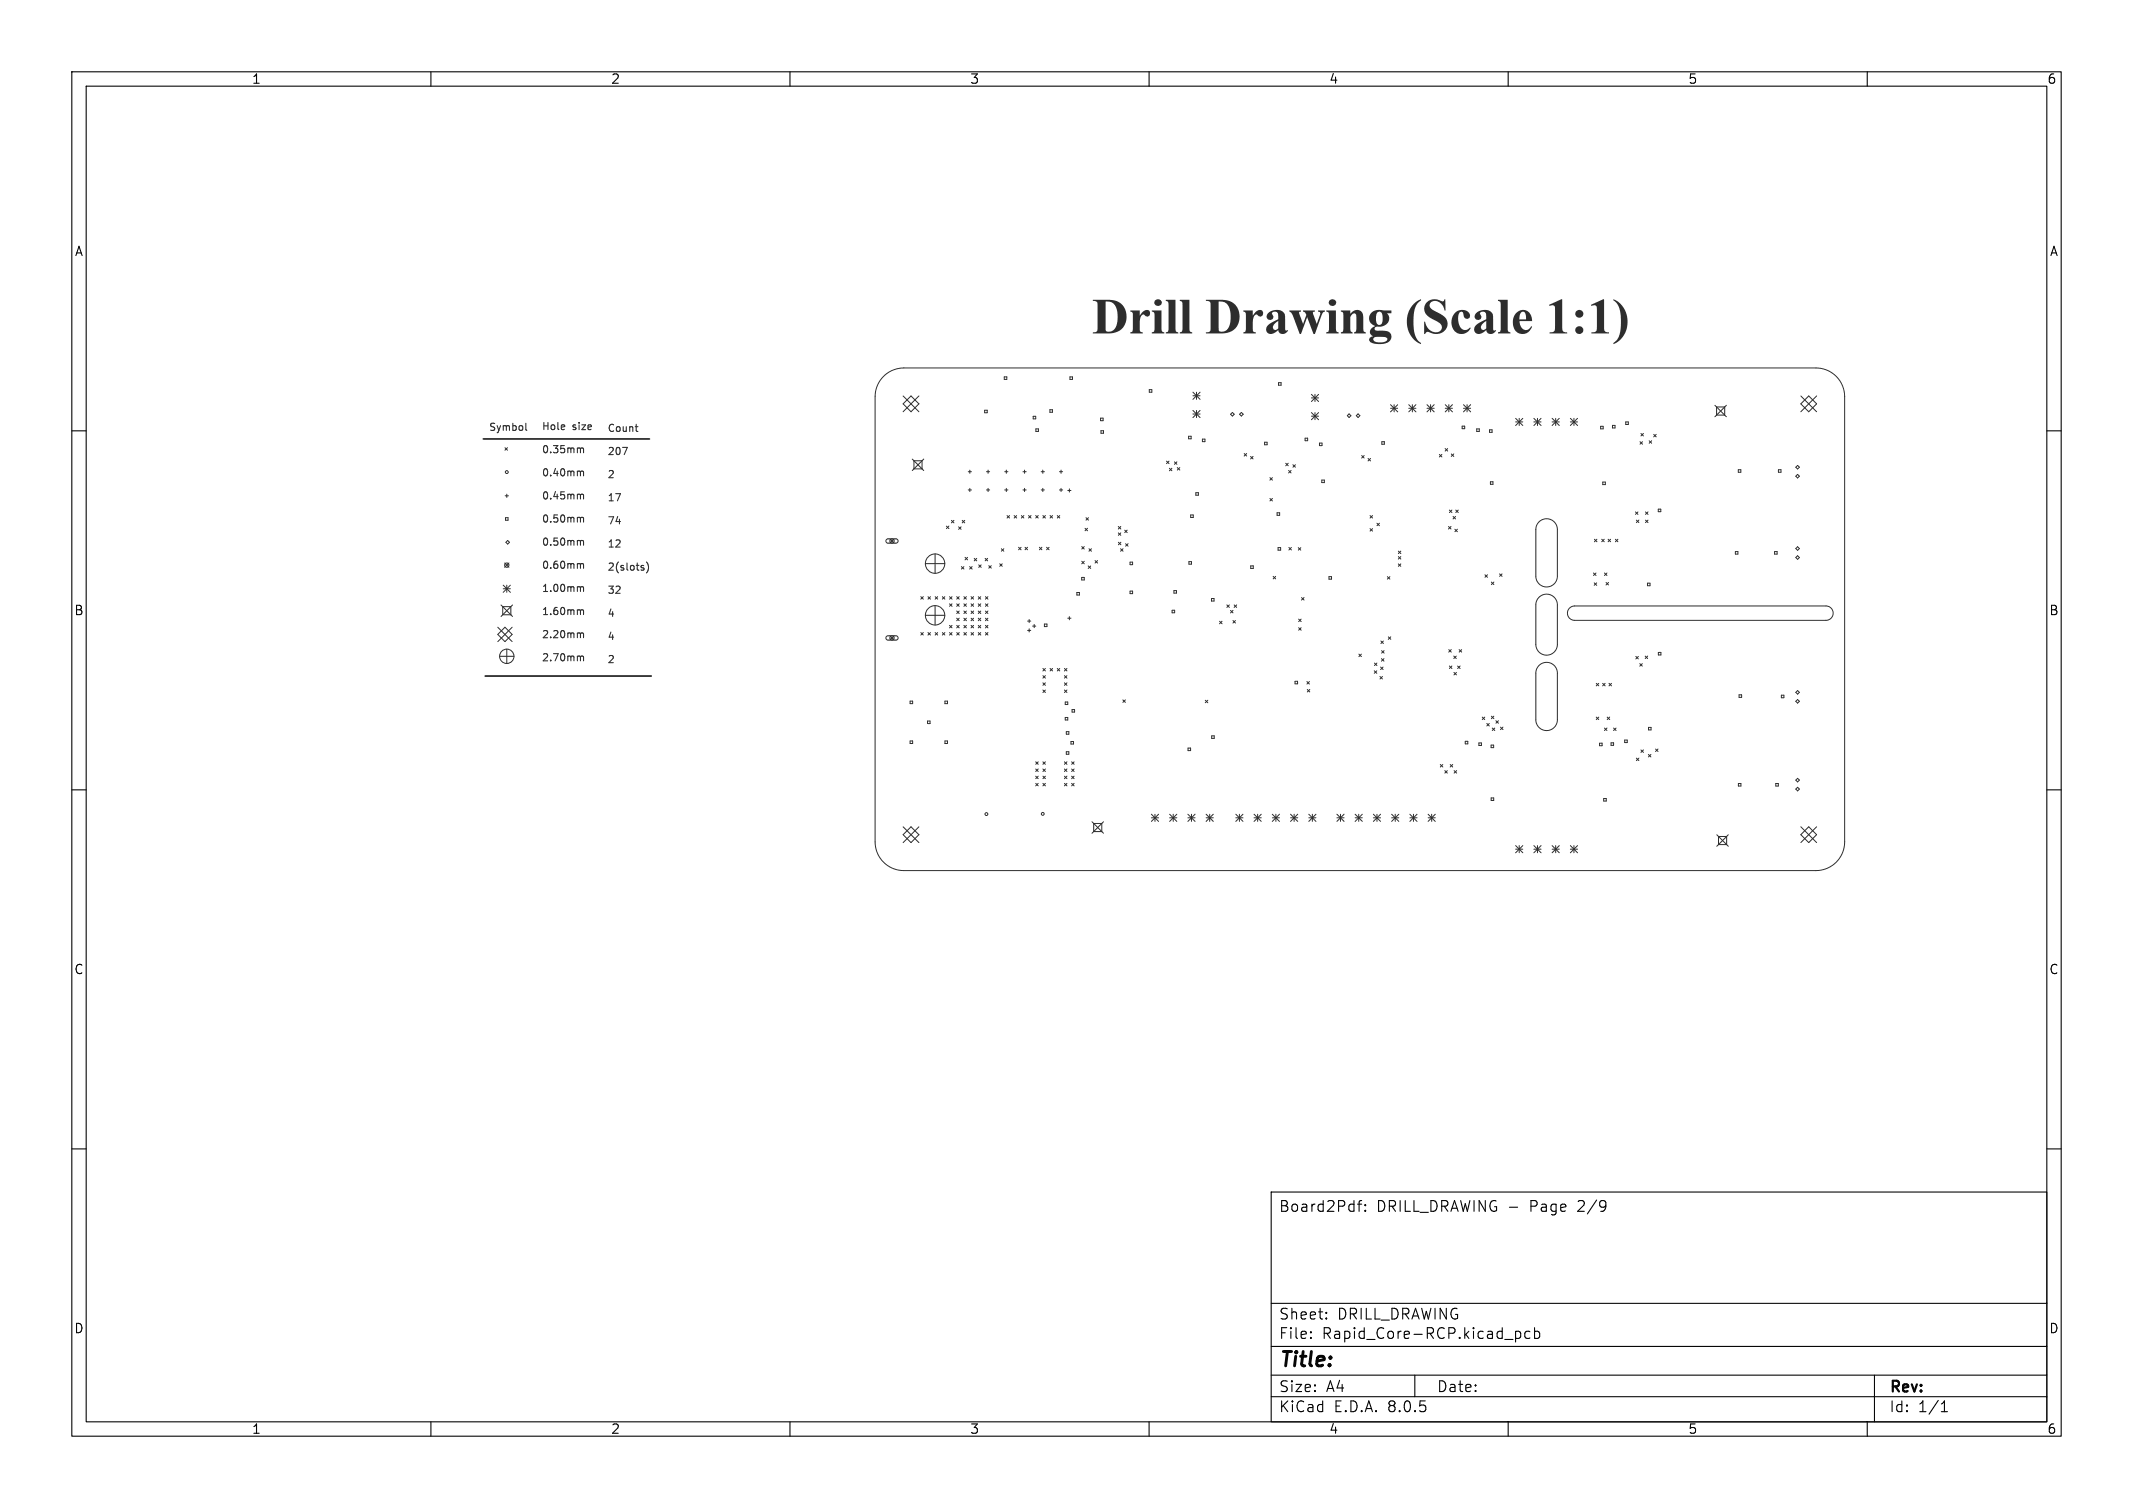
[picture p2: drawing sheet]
<svg xmlns="http://www.w3.org/2000/svg" width="297mm" height="210mm" viewBox="0 0 297 210" stroke-linecap="round" stroke-linejoin="round" font-family="sans-serif">
<path d="M67.3 61.1h23.1M67.6 94.1h23.1" fill="none" stroke="#2d2d2d" stroke-width=".25"/>
<g fill="none" stroke="#2d2d2d" stroke-width=".15">
<path d="M73.2 58.9v.9l.2 .1M88.4 59.4h.4M80.8 62.4v.1M80.8 65.7h.1M80.8 68.9v.1M80.8 72.1v.1M80.8 75.3v.1M80.8 78.5v.1M80.8 62.5v.6M80.8 65.7v.6M80.8 69v.5M80.8 72.2v.5"/>
<path d="M80.8 75.4v.5M80.8 78.6v.6M80.8 62.5l.2-.1h.2l.1 .7M80.8 65.7l.2-.1 .2 .1 .1 .6M80.8 69l.2-.2 .2 .1 .1 .6M80.8 72.2l.2-.2 .2 .1 .1 .6M80.8 75.4l.2-.1h.2l.1 .6M80.8 78.6l.2-.1h.2l.1 .7M86.7 62.3h.6l-.4 1M88.6 60l.2 .1M89.4 79.1h.2l.1 .2-.2 .1h-.2M89.4 78.7l.2 .1"/>
<path d="M90 78.3a1.15 1.15 0 0 1 0 1.5M80.8 81.8h.1M80.8 85v.1M80.8 88.2v.1M80.8 91.4v.1M80.8 81.8v.6M80.8 85.1v.5M80.8 88.3v.5M80.8 91.5v.5M80.8 81.8l.2-.1 .2 .1 .1 .6M80.8 85.1l.2-.2 .2 .1 .1 .6M80.8 88.3l.2-.2 .2 .1 .1 .6"/>
<path d="M80.8 91.5l.2-.1h.2l.1 .6"/>
</g>
<g fill="none" stroke="#2d2d2d" stroke-width=".14">
<path d="M123 52.4a4 4 0 0 1 2.9-1.2h127a4 4 0 0 1 4 4v62a4 4 0 0 1-4 4h-127a4 4 0 0 1-4-4v-62a4 4 0 0 1 1.1-2.8zM125.8 55.1l2.2 2.2M126.9 55.1l1.1 1.1-1.1 1.1-1.1-1.1zM128 55.1l-2.2 2.2M137.1 57.1h.4v.4h-.4zM139.8 52.5h.4v.3h-.4zM143.9 58h.3v.3h-.3zM144.2 59.7h.4v.4h-.4zM146.2 57.1h.3v.3h-.3zM149 52.5h.3v.3h-.3zM153.2 58.2h.4v.4h-.4zM153.3 60h.4v.3h-.4z"/>
<path d="M160 54.3h.4v.3h-.4zM166.1 57.7h1M166.1 57.2l1 1M166.1 55.1h1M166.1 54.6l1 1M166.6 54.6v1M166.6 57.2v1M167.1 57.2l-1 1M167.1 54.6l-1 1M171.6 57.4l.3 .3-.3 .2-.2-.2zM172.9 57.4l.2 .3-.2 .2-.3-.2zM178 53.3h.4v.3h-.4z"/>
<path d="M182.6 58h1M182.6 57.5l1 1M182.6 55.4h1M182.6 54.9l1 1M183.1 54.9v1M183.1 57.5v1M183.6 57.5l-1 1M183.6 54.9l-1 1M187.9 57.6l.2 .3-.2 .2-.3-.2zM189.1 57.6l.3 .3-.3 .2-.2-.2zM193.6 56.9h1M193.6 56.4l1 1"/>
<path d="M194.1 56.4v1M194.6 56.4l-1 1M196.2 56.9h1M196.2 56.4l1 1M196.7 56.4v1M197.2 56.4l-1 1M198.7 56.9h1M198.7 56.4l1 1M199.2 56.4v1M199.7 56.4l-1 1M201.2 56.9h1M201.2 56.4l1 1"/>
<path d="M201.7 56.4v1M202.2 56.4l-1 1M203.6 59.3h.3v.4h-.3zM203.8 56.9h1M203.8 56.4l1 1M204.3 56.4v1M204.8 56.4l-1 1M205.6 59.7h.4v.4h-.4zM207.4 59.9h.4v.3h-.4zM211 58.8h1M211 58.3l1 1M211.5 58.3v1"/>
<path d="M212 58.3l-1 1M213.6 58.8h1M213.6 58.3l1 1M214.1 58.3v1M214.6 58.3l-1 1M216.1 58.8h1M216.1 58.3l1 1M216.6 58.3v1M217.1 58.3l-1 1M218.7 58.8h1M218.7 58.3l1 1M219.2 58.3v1"/>
<path d="M219.7 58.3l-1 1M222.9 59.4h.3v.3h-.3zM224.5 59.2h.4v.4h-.4zM226.4 58.8h.3v.3h-.3zM238.8 56.4l1.6 1.6M239 56.7h1.1v1.1h-1.1zM240.4 56.4l-1.6 1.6M250.8 55.1l2.2 2.2M251.9 55.1l1.1 1.1-1.1 1.1-1.1-1.1zM253 55.1l-2.2 2.2M70.3 78.4l.6 .6M70.3 62.3l.4 .4"/>
<path d="M70.3 69h.5M70.4 72.1h.3v.3h-.3zM70.4 75.5l.3-.2 .2 .2-.2 .3zM70.6 68.8v.5M70.7 62.3l-.4 .4M70.9 78.4l-.6 .6M123.4 75.1l.2-.1h1.2l.2 .2v.2l-.2 .2h-1.2l-.2-.2zM123.9 75l.6 .6M124.5 75l-.6 .6M127 63.9l1.6 1.6M127.3 64.2h1.1v1.1h-1.1zM128.6 63.9l-1.6 1.6"/>
<path d="M128.9 78.5h2.7M130.2 77.1v2.7M131.8 73.3l.3 .3M132.1 73.3l-.3 .3M132.5 72.5l.3 .3M132.8 72.5l-.3 .3M133.5 73.4l.3 .3M133.8 73.4l-.3 .3M133.9 78.9l.3 .4M134 72.5l.3 .3M134.2 78.9l-.3 .4M134.3 72.5l-.3 .3"/>
<path d="M134.4 77.6l.3 .4M134.7 77.6l-.3 .4M134.8 68.2h.5M134.8 65.7h.5M135 78.9l.4 .4M135 65.5v.4M135 68v.5M135.4 78.9l-.4 .4M135.6 77.8l.4 .3M136 77.8l-.4 .3M136.3 78.7l.3 .3M136.6 78.7l-.3 .3"/>
<path d="M137.2 77.8l.3 .3M137.4 68.2h.4M137.4 65.7h.4M137.5 77.8l-.3 .3M137.6 65.5v.4M137.6 68v.5M137.7 78.8l.3 .3M138 78.8l-.3 .3M139.2 78.5l.4 .4M139.4 76.4l.4 .4M139.6 78.5l-.4 .4M139.8 76.4l-.4 .4"/>
<path d="M139.9 68.2h.4M139.9 65.7h.4M140.1 65.5v.4M140.1 68v.5M140.2 71.8l.4 .3M140.6 71.8l-.4 .3M141.2 71.8l.4 .3M141.6 71.8l-.4 .3M141.8 76.2l.4 .4M142.2 76.2l-.4 .4M142.2 71.8l.4 .3M142.4 68.2h.5"/>
<path d="M142.4 65.7h.5M142.6 71.8l-.4 .3M142.7 65.5v.4M142.7 68v.5M142.7 76.2l.4 .4M143.1 76.2l-.4 .4M143.2 71.8l.4 .3M143.6 71.8l-.4 .3M144.2 71.8l.4 .3M144.6 71.8l-.4 .3M144.7 76.2l.4 .4M145 68.2h.4"/>
<path d="M145 65.7h.4M145.1 76.2l-.4 .4M145.2 65.5v.4M145.2 68v.5M145.2 71.8l.4 .3M145.6 71.8l-.4 .3M145.7 76.2l.4 .4M146.1 76.2l-.4 .4M146.2 71.8l.4 .3M146.6 71.8l-.4 .3M147.2 71.8l.4 .3M147.5 68.2h.5"/>
<path d="M147.5 65.7h.5M147.6 71.8l-.4 .3M147.7 65.5v.4M147.7 68v.5M148.7 68.3h.4M148.9 68.1v.4M150.6 78.2l.4 .3M150.6 76.1l.4 .4M151 78.2l-.4 .3M151 76.1l-.4 .4M151.1 73.6l.3 .3M151.2 72.1l.4 .3"/>
<path d="M151.4 73.6l-.3 .3M151.5 78.8l.4 .4M151.6 72.1l-.4 .3M151.6 76.4l.4 .4M151.9 78.8l-.4 .4M152 76.4l-.4 .4M152.5 78.1l.3 .3M152.8 78.1l-.3 .3M155.7 74.2l.4 .4M155.7 73.3l.4 .4M155.7 75.5l.4 .4M156 76.4l.4 .4"/>
<path d="M156.1 74.2l-.4 .4M156.1 73.3l-.4 .4M156.1 75.5l-.4 .4M156.4 76.4l-.4 .4M156.6 73.8l.4 .4M156.7 75.7l.4 .4M157 73.8l-.4 .4M157.1 75.7l-.4 .4M157.3 78.3h.4v.3h-.4zM162.4 64.2l.4 .4M162.8 64.2l-.4 .4M162.8 65.2l.4 .4"/>
<path d="M163.2 65.2l-.4 .4M163.5 64.3l.4 .4M163.9 64.3l-.4 .4M163.9 65.1l.4 .4M164.3 65.1l-.4 .4M165.5 60.8h.4v.3h-.4zM165.5 78.2h.4v.4h-.4zM165.8 71.7h.3v.4h-.3zM166.5 68.6h.4v.4h-.4zM167.4 61.2h.4v.3h-.4zM173.2 63.2l.4 .3M173.6 63.2l-.4 .3"/>
<path d="M174.1 63.6l.4 .3M174.2 78.8h.3v.4h-.3zM174.5 63.6l-.4 .3M176.1 61.6h.3v.3h-.3zM176.8 69.4l.4 .4M176.8 66.5l.4 .4M177.2 69.4l-.4 .4M177.2 66.5l-.4 .4M177.8 71.4h.4v.4h-.4zM178 76.3h.3v.3h-.3zM179 64.5l.4 .4M179.4 64.5l-.4 .4"/>
<path d="M179.4 65.5l.4 .4M179.5 76.2l.3 .4M179.8 65.5l-.4 .4M179.8 76.2l-.3 .4M180 64.7l.4 .4M180.4 64.7l-.4 .4M180.8 76.3l.3 .3M181.1 76.3l-.3 .3M181.7 61h.4v.4h-.4zM183.7 61.7h.4v.4h-.4zM184.1 66.9h.3v.3h-.3zM189.6 63.4l.3 .4"/>
<path d="M189.9 63.4l-.3 .4M190.5 63.8l.3 .4M190.8 73.6l.3 .4M190.8 71.8l.3 .3M190.8 63.8l-.3 .4M191.1 73.6l-.3 .4M191.1 71.8l-.3 .3M191.7 72.9l.4 .3M192.1 72.9l-.4 .3M192.4 61.5h.4v.4h-.4zM194.7 78.5l.4 .4M194.7 77.5l.4 .4"/>
<path d="M194.7 76.7l.4 .4M195.1 78.5l-.4 .4M195.1 77.5l-.4 .4M195.1 76.7l-.4 .4M200.4 63.3l.4 .3M200.8 63.3l-.4 .3M201.2 62.5l.4 .3M201.6 62.5l-.4 .3M201.7 73.3l.3 .4M201.8 71l.4 .4M202 73.3l-.3 .4M202.1 63.2l.3 .4"/>
<path d="M202.2 71l-.4 .4M202.3 71.9l.4 .4M202.4 63.2l-.3 .4M202.6 73.7l.3 .4M202.7 71.9l-.4 .4M202.7 71l.4 .4M202.9 73.7l-.3 .4M203.1 71l-.4 .4M207.5 67.1h.4v.3h-.4zM208.8 79.9l.3 .4M209.1 79.9l-.3 .4M214.3 72.7a1.5 1.5 0 0 1 1.6-.3 1.5 1.5 0 0 1 1 1.3v6.5a1.5 1.5 0 0 1-1.5 1.5 1.5 1.5 0 0 1-1.5-1.5v-6.6l.1-.5z"/>
<path d="M221.9 79.8l.3 .3M222 75.1l.4 .3M222.2 79.8l-.3 .3M222.4 75.1l-.4 .3M223 75.1l.4 .3M223.2 67.1h.3v.4h-.3zM223.4 75.1l-.4 .3M223.4 79.8l.4 .3M223.8 79.8l-.4 .3M223.9 75.1l.4 .3M224.3 75.1l-.4 .3M224.9 75.1l.4 .3"/>
<path d="M225.3 75.1l-.4 .3M227.7 71.3l.4 .3M227.9 72.4l.3 .4M228.1 71.3l-.4 .3M228.2 72.4l-.3 .4M228.4 61.5l.3 .4M228.5 60.4l.3 .3M228.7 61.5l-.3 .4M228.8 60.4l-.3 .3M229.1 72.4l.4 .4M229.1 71.3l.4 .3M229.5 72.4l-.4 .4"/>
<path d="M229.5 71.3l-.4 .3M229.6 61.4l.4 .3M230 61.4l-.4 .3M230.3 60.5l.3 .3M230.6 60.5l-.3 .3M230.9 70.9h.4v.4h-.4zM241.6 76.8h.4v.4h-.4zM242 65.4h.4v.4h-.4zM247.1 76.8h.3v.4h-.3zM247.6 65.4h.4v.4h-.4zM250.3 77.4l.3 .2-.3 .3-.2-.3zM250.3 76.1l.3 .3-.3 .2-.2-.2z"/>
<path d="M250.3 66.1l.3 .2-.3 .3-.2-.3zM250.3 64.8l.3 .3-.3 .2-.2-.2zM69.3 87.4l2 2M69.6 91.4h2M69.8 84.2l1.6 1.6M70 84.5h1.1v1.1h-1.1zM70.1 82h1M70.1 81.5l1 1M70.3 87.4l1 1-1 1-1-1zM70.6 81.5v1M70.6 90.4v2M71.1 81.5l-1 1"/>
<path d="M71.3 87.4l-2 2M71.4 84.2l-1.6 1.6M123.4 88.6l.2-.1h1.2l.2 .2v.2l-.2 .2h-1.2l-.2-.2zM123.9 88.5l.6 .6M124.5 88.5l-.6 .6M126.7 97.6h.4v.4h-.4zM128.2 88.1l.4 .3M128.2 83.1l.4 .3M128.6 88.1l-.4 .3M128.6 83.1l-.4 .3M128.9 85.7h2.7M129.2 83.1l.4 .3"/>
<path d="M129.2 88.1l.4 .3M129.6 88.1l-.4 .3M129.6 83.1l-.4 .3M130.2 84.3v2.7M130.2 83.1l.4 .3M130.2 88.1l.4 .3M130.6 88.1l-.4 .3M130.6 83.1l-.4 .3M131.2 83.1l.4 .3M131.2 88.1l.4 .3M131.6 88.1l-.4 .3M131.6 83.1l-.4 .3"/>
<path d="M131.6 97.6h.3v.4h-.3zM132.2 84.1l.4 .3M132.2 83.1l.4 .3M132.2 87.1l.4 .3M132.2 88.1l.4 .3M132.6 88.1l-.4 .3M132.6 87.1l-.4 .3M132.6 84.1l-.4 .3M132.6 83.1l-.4 .3M133.2 83.1l.4 .3M133.2 85.1l.4 .3M133.2 86.1l.4 .3"/>
<path d="M133.2 84.1l.4 .3M133.2 87.1l.4 .3M133.2 88.1l.4 .3M133.6 88.1l-.4 .3M133.6 87.1l-.4 .3M133.6 86.1l-.4 .3M133.6 85.1l-.4 .3M133.6 84.1l-.4 .3M133.6 83.1l-.4 .3M134.2 83.1l.4 .3M134.2 84.1l.4 .3M134.2 86.1l.4 .3"/>
<path d="M134.2 87.1l.4 .3M134.2 85.1l.4 .3M134.2 88.1l.4 .3M134.6 88.1l-.4 .3M134.6 87.1l-.4 .3M134.6 86.1l-.4 .3M134.6 85.1l-.4 .3M134.6 84.1l-.4 .3M134.6 83.1l-.4 .3M135.2 84.1l.4 .3M135.2 85.1l.4 .3M135.2 87.1l.4 .3"/>
<path d="M135.2 88.1l.4 .3M135.2 86.1l.4 .3M135.2 83.1l.4 .3M135.6 88.1l-.4 .3M135.6 87.1l-.4 .3M135.6 86.1l-.4 .3M135.6 85.1l-.4 .3M135.6 84.1l-.4 .3M135.6 83.1l-.4 .3M136.2 84.1l.4 .3M136.2 87.1l.4 .3M136.2 85.1l.4 .3"/>
<path d="M136.2 86.1l.4 .3M136.2 83.1l.4 .3M136.2 88.1l.4 .3M136.6 87.1l-.4 .3M136.6 88.1l-.4 .3M136.6 86.1l-.4 .3M136.6 85.1l-.4 .3M136.6 84.1l-.4 .3M136.6 83.1l-.4 .3M137.2 85.1l.4 .3M137.2 83.1l.4 .3M137.2 88.1l.4 .3"/>
<path d="M137.2 86.1l.4 .3M137.2 87.1l.4 .3M137.2 84.1l.4 .3M137.6 86.1l-.4 .3M137.6 88.1l-.4 .3M137.6 87.1l-.4 .3M137.6 85.1l-.4 .3M137.6 84.1l-.4 .3M137.6 83.1l-.4 .3M143.1 87.8h.4M143.1 86.5h.4M143.3 86.3v.4"/>
<path d="M143.3 87.6v.4M143.8 87.2h.4M144 87v.4M145.2 93.1l.4 .3M145.2 96.1l.4 .3M145.2 95.1l.4 .3M145.2 94.1l.4 .3M145.4 86.9h.4v.4h-.4zM145.6 96.1l-.4 .3M145.6 95.1l-.4 .3M145.6 94.1l-.4 .3M145.6 93.1l-.4 .3"/>
<path d="M146.2 93.1l.4 .3M146.6 93.1l-.4 .3M147.2 93.1l.4 .3M147.6 93.1l-.4 .3M148.2 96.1l.4 .3M148.2 95.1l.4 .3M148.2 94.1l.4 .3M148.2 93.1l.4 .3M148.3 99.9h.4v.4h-.4zM148.3 97.8h.4v.3h-.4zM148.6 96.1l-.4 .3M148.6 95.1l-.4 .3"/>
<path d="M148.6 94.1l-.4 .3M148.6 93.1l-.4 .3M148.7 86.1h.4M148.9 85.9v.4M149.3 98.8h.3v.4h-.3zM149.9 82.5h.4v.4h-.4zM150.6 80.4h.4v.4h-.4zM156.4 97.5l.3 .3M156.7 97.5l-.3 .3M157.3 82.3h.4v.4h-.4zM163.2 85h.4v.3h-.4zM163.5 82.2h.3v.4h-.3z"/>
<path d="M167.8 97.5l.4 .4M168.2 97.5l-.4 .4M168.7 83.4h.3v.3h-.3zM169.8 86.5l.4 .4M170.2 86.5l-.4 .4M170.8 84.2l.4 .4M171.2 84.2l-.4 .4M171.3 85l.4 .4M171.7 86.4l.3 .4M171.7 85l-.4 .4M171.8 84.2l.4 .4M172 86.4l-.3 .4"/>
<path d="M172.2 84.2l-.4 .4M177.3 80.3l.3 .3M177.6 80.3l-.3 .3M180.3 94.9h.4v.3h-.4zM180.8 87.4l.4 .4M180.8 86.2l.4 .4M181.2 87.4l-.4 .4M181.2 86.2l-.4 .4M181.2 83.2l.4 .4M181.6 83.2l-.4 .4M182 94.9l.3 .4M182 96l.4 .4"/>
<path d="M182.3 94.9l-.3 .4M182.4 96l-.4 .4M185.1 80.3h.3v.4h-.3zM189.2 91.1l.4 .3M189.6 91.1l-.4 .3M191.4 93.4l.3 .4M191.4 92.3l.3 .4M191.7 93.4l-.3 .4M191.7 92.3l-.3 .4M192.1 94.2l.4 .4M192.2 92.9l.4 .3M192.3 89.3l.3 .3"/>
<path d="M192.4 91.7l.3 .4M192.4 90.6l.3 .4M192.5 94.2l-.4 .4M192.6 92.9l-.4 .3M192.6 89.3l-.3 .3M192.7 91.7l-.3 .4M192.7 90.6l-.3 .4M193.2 80.3l.3 .4M193.3 88.7l.4 .3M193.5 80.3l-.3 .4M193.7 88.7l-.4 .3M201.7 90.5l.4 .3"/>
<path d="M201.8 92.8l.4 .3M202.1 90.5l-.4 .3M202.2 92.8l-.4 .3M202.4 91.4l.4 .3M202.5 93.6l.3 .4M202.8 91.4l-.4 .3M202.8 93.6l-.3 .4M203 92.8l.3 .3M203.2 90.5l.3 .3M203.3 92.8l-.3 .3M203.5 90.5l-.3 .3M206.4 99.9l.3 .3"/>
<path d="M206.7 99.9l-.3 .3M206.8 80l.3 .4M207.1 80l-.3 .4M207.7 81.1l.3 .3M207.7 99.7l.3 .4M208 81.1l-.3 .3M208 99.7l-.3 .4M214.3 92.7a1.5 1.5 0 0 1 1.6-.3 1.5 1.5 0 0 1 1 1.3v6.5a1.5 1.5 0 0 1-1.5 1.5 1.5 1.5 0 0 1-1.5-1.5v-6.6l.1-.5zM214.3 83.2a1.5 1.5 0 0 1 1.6-.3 1.5 1.5 0 0 1 1 1.3v5.5a1.5 1.5 0 0 1-1.5 1.5 1.5 1.5 0 0 1-1.5-1.5v-5.6l.1-.5zM218.5 84.7l.4-.3h.4h35a1 1 0 0 1 1 1 1 1 0 0 1-1 1h-35a1 1 0 0 1-1-.6 1 1 0 0 1 .2-1.1zM222 81.2l.3 .3M222.3 99.9l.3 .3"/>
<path d="M222.3 95.2l.3 .3M222.3 81.2l-.3 .3M222.6 99.9l-.3 .3M222.6 95.2l-.3 .3M223.2 95.2l.3 .3M223.5 95.2l-.3 .3M223.6 81.1l.4 .4M223.8 99.9l.3 .3M224 81.1l-.4 .4M224 95.2l.4 .3M224.1 99.9l-.3 .3M224.4 95.2l-.4 .3"/>
<path d="M227.8 91.4l.3 .4M228.1 91.4l-.3 .4M228.3 92.4l.4 .4M228.7 92.4l-.4 .4M229.1 91.4l.3 .3M229.4 81.2h.4v.4h-.4zM229.4 91.4l-.3 .3M230.9 90.9h.4v.3h-.4zM242.2 96.8h.3v.3h-.3zM248 96.8h.4v.4h-.4zM250.3 97.4l.3 .3-.3 .2-.2-.2zM250.3 96.2l.3 .2-.3 .3-.2-.3z"/>
<path d="M125.8 116.2l1.1-1.1 1.1 1.1-1.1 1.1zM125.8 115.1l2.2 2.2M126.7 103.2h.4v.3h-.4zM128 115.1l-2.2 2.2M129.1 100.4h.4v.4h-.4zM131.6 103.2h.3v.3h-.3zM144.2 108.1l.4 .3M144.2 107.1l.4 .3M144.2 106.1l.4 .3M144.2 109.1l.4 .3M144.6 109.1l-.4 .3M144.6 108.1l-.4 .3"/>
<path d="M144.6 107.1l-.4 .3M144.6 106.1l-.4 .3M145.2 109.1l.4 .3M145.2 108.1l.4 .3M145.2 107.1l.4 .3M145.2 106.1l.4 .3M145.6 109.1l-.4 .3M145.6 108.1l-.4 .3M145.6 107.1l-.4 .3M145.6 106.1l-.4 .3M148.2 108.1l.4 .3M148.2 107.1l.4 .3"/>
<path d="M148.2 106.1l.4 .3M148.2 109.1l.4 .3M148.5 104.7h.3v.3h-.3zM148.5 101.9h.3v.3h-.3zM148.6 108.1l-.4 .3M148.6 109.1l-.4 .3M148.6 107.1l-.4 .3M148.6 106.1l-.4 .3M149.1 103.3h.4v.3h-.4zM149.2 109.1l.4 .3M149.2 108.1l.4 .3M149.2 107.1l.4 .3"/>
<path d="M149.2 106.1l.4 .3M149.6 107.1l-.4 .3M149.6 109.1l-.4 .3M149.6 108.1l-.4 .3M149.6 106.1l-.4 .3M152.1 114.4l1.6 1.6M152.3 114.7h1.1v1.1h-1.1zM153.7 114.4l-1.6 1.6M160.3 113.9h1M160.3 113.4l1 1M160.8 113.4v1M161.3 113.4l-1 1"/>
<path d="M162.9 113.9h1M162.9 113.4l1 1M163.4 113.4v1M163.9 113.4l-1 1M165.4 113.9h1M165.4 113.4l1 1M165.4 104.2h.4v.3h-.4zM165.9 113.4v1M166.4 113.4l-1 1M167.9 113.9h1M167.9 113.4l1 1M168.4 113.4v1"/>
<path d="M168.7 102.5h.4v.3h-.4zM168.9 113.4l-1 1M172.1 113.9h1M172.1 113.4l1 1M172.6 113.4v1M173.1 113.4l-1 1M174.6 113.9h1M174.6 113.4l1 1M175.1 113.4v1M175.6 113.4l-1 1M177.2 113.9h1M177.2 113.4l1 1"/>
<path d="M177.7 113.4v1M178.2 113.4l-1 1M179.7 113.9h1M179.7 113.4l1 1M180.2 113.4v1M180.7 113.4l-1 1M182.2 113.9h1M182.2 113.4l1 1M182.7 113.4v1M183.2 113.4l-1 1M186.2 113.9h1M186.2 113.4l1 1"/>
<path d="M186.7 113.4v1M187.2 113.4l-1 1M188.7 113.9h1M188.7 113.4l1 1M189.2 113.4v1M189.7 113.4l-1 1M191.2 113.9h1M191.2 113.4l1 1M191.7 113.4v1M192.2 113.4l-1 1M193.8 113.9h1M193.8 113.4l1 1"/>
<path d="M194.3 113.4v1M194.8 113.4l-1 1M196.3 113.9h1M196.3 113.4l1 1M196.8 113.4v1M197.3 113.4l-1 1M198.9 113.9h1M198.9 113.4l1 1M199.4 113.4v1M199.9 113.4l-1 1M200.5 106.5l.4 .3M200.9 106.5l-.4 .3"/>
<path d="M201.2 107.3l.3 .4M201.5 107.3l-.3 .4M201.9 106.5l.4 .3M202.3 106.5l-.4 .3M202.5 107.3l.3 .4M202.8 107.3l-.3 .4M204 103.2h.4v.4h-.4zM205.9 103.5h.4v.3h-.4zM207 100.8l.4 .3M207.4 100.8l-.4 .3M207.6 103.8h.4v.3h-.4zM207.6 111.1h.4v.4h-.4z"/>
<path d="M207.8 101.4l.3 .3M208.1 101.4l-.3 .3M208.3 100.4l.3 .3M208.6 100.4l-.3 .3M208.9 101.3l.4 .3M209.3 101.3l-.4 .3M211 118.3h1M211 117.8l1 1M211.5 117.8v1M212 117.8l-1 1M213.6 118.3h1M213.6 117.8l1 1"/>
<path d="M214.1 117.8v1M214.6 117.8l-1 1M216.1 118.3h1M216.1 117.8l1 1M216.6 117.8v1M217.1 117.8l-1 1M218.7 118.3h1M218.7 117.8l1 1M219.2 117.8v1M219.7 117.8l-1 1M222.7 103.5h.4v.4h-.4zM223.3 111.2h.4v.4h-.4z"/>
<path d="M223.4 101.4l.4 .3M223.8 101.4l-.4 .3M224.3 103.4h.4v.4h-.4zM224.7 101.4l.3 .3M225 101.4l-.3 .3M226.2 103.1h.4v.3h-.4zM227.9 105.6l.3 .3M228.2 105.6l-.3 .3M228.5 104.4l.3 .4M228.8 104.4l-.3 .4M229.5 105.1l.4 .3M229.5 101.3h.4v.4h-.4z"/>
<path d="M229.9 105.1l-.4 .3M230.5 104.3l.4 .4M230.9 104.3l-.4 .4M239.1 116.3l1.6 1.6M239.3 116.5h1.1v1.1h-1.1zM240.7 116.3l-1.6 1.6M242.1 109.1h.3v.4h-.3zM247.3 109.1h.3v.4h-.3zM250.3 109.6l.3 .3-.3 .2-.2-.2zM250.3 108.4l.3 .2-.3 .3-.2-.3zM250.8 116.2l1.1-1.1 1.1 1.1-1.1 1.1zM250.8 115.1l2.2 2.2"/>
<path d="M253 115.1l-2.2 2.2"/>
<circle cx="70.6" cy="78.7" r=".3"/>
<circle cx="70.6" cy="65.7" r=".2"/>
<circle cx="124.2" cy="75.3" r=".3"/>
<circle cx="130.2" cy="78.5" r="1.35"/>
<circle cx="70.6" cy="91.4" r="1"/>
<circle cx="124.2" cy="88.8" r=".3"/>
<circle cx="130.2" cy="85.7" r="1.35"/>
<circle cx="137.3" cy="113.4" r=".2"/>
<circle cx="145.2" cy="113.3" r=".2"/>
</g>
<g fill="none" stroke="#000" stroke-width=".15">
<path d="M10 10h277v190h-277zM12 12h273v186h-273zM60 10v2M110 10v2M160 10v2M210 10v2M260 10v2M10 60h2M285 60h2M10 110h2M285 110h2M10 160h2"/>
<path d="M285 160h2M177 166h108v32h-108zM189 167.7h.6M189.6 167.2l-.3 .1-.1 .1v1.3M190.1 168.6h.1l-.1 .1M190.1 168.6h-.1l.1 .1M190.1 167.8v.1M190.1 168.6v.1M190.1 167.8h.1l-.1 .1M190.1 167.8h-.1l.1 .1M223.5 167.3a1.27 1.27 0 0 1-.1 1.3M223.6 167.8l-.1 .3"/>
<path d="M60 198v2M110 198v2M160 198v2M177 194.5h108M177 191.5h108M177 187.5h108M177 181.5h108M182.5 186.3h.1l-.1 .1M182.5 186.3v.1M182.5 185.5v.1M182.5 185.5h.1l-.1 .1M184.7 183.6v.1"/>
<path d="M184.7 183.6h-.1l.1 .1M184.7 182.8v.1M184.7 182.8h-.1l.1 .1M197 191.5v3M210 198v2M211 185.4v1.5M211 185.5l.5-.1 .2 .3v.4l-.1 .2-.1 .1-.5-.1M213 185.5l-.4-.1-.3 .3v.4l.2 .2 .1 .1 .4-.1M213.7 185.5l.4-.1 .3 .3v.4l-.2 .2-.1 .1-.4-.1M213.7 184.9v1.5M260 198v2M261 191.5v6.5"/>
<path d="M270.3 196.6h.9M270.3 195.5l.4-.4v1.5"/>
</g>
<text font-size="7" fill="#2d2d2d" x="152.1" y="48.3">Drill Drawing(Scale1:1)</text>
<text font-size="2.8" x="178" y="190.9">Title:</text>
<g font-size="2.1">
<text x="178" y="169">Board2Pdf:</text>
<text x="191.7" y="169">DRILL_DRAWING -</text>
<text x="213.2" y="169">Page</text>
<text x="220" y="169">2/9</text>
<text x="178" y="184">Sheet:</text>
<text x="186.2" y="184">DRILL_DRAWING</text>
<text x="178" y="186.7">File:</text>
<text x="184.1" y="186.7">Rapid_Core-RCP.kicad_pcb</text>
<text x="178" y="196.9">KiCad</text>
<text x="178" y="194.1">Size:</text>
<text x="184.7" y="194.1">A4</text>
<text x="185.7" y="196.9">E.D.A.</text>
<text x="193.3" y="196.9">8.0.5</text>
<text x="200" y="194.1">Date:</text>
<text x="263" y="194.3">Rev:</text>
<text x="263" y="196.9">Id:</text>
<text x="267.1" y="196.9">1/1</text>
</g>
<g font-size="1.8">
<text x="35" y="11.9">1</text>
<text x="85" y="11.9">2</text>
<text x="135" y="11.9">3</text>
<text x="185" y="11.9">4</text>
<text x="235" y="11.9">5</text>
<text x="285" y="11.9">6</text>
<text x="10.3" y="35.9">A</text>
<text x="285.4" y="35.9">A</text>
<text x="10.3" y="85.9">B</text>
<text x="285.3" y="85.9">B</text>
<text x="10.3" y="135.9">C</text>
<text x="285.3" y="135.9">C</text>
<text x="10.3" y="185.9">D</text>
<text x="285.3" y="185.9">D</text>
<text x="35" y="199.9">1</text>
<text x="85" y="199.9">2</text>
<text x="135" y="199.9">3</text>
<text x="185" y="199.9">4</text>
<text x="235" y="199.9">5</text>
<text x="285" y="199.9">6</text>
</g>
<g font-size="1.4" fill="#2d2d2d">
<text x="75.4" y="60">Hole</text>
<text x="79.7" y="60">size</text>
<text x="68" y="60.1">Symbol</text>
<text x="75.4" y="63.2">0.35mm</text>
<text x="84.5" y="60.2">Count</text>
<text x="84.5" y="63.4">207</text>
<text x="75.4" y="66.4">0.40mm</text>
<text x="75.4" y="69.6">0.45mm</text>
<text x="84.5" y="66.7">2</text>
<text x="84.5" y="69.9">17</text>
<text x="75.4" y="72.8">0.50mm</text>
<text x="75.4" y="76.1">0.50mm</text>
<text x="84.5" y="73.1">74</text>
<text x="84.5" y="76.3">12</text>
<text x="75.4" y="79.3">0.60mm</text>
<text x="75.4" y="82.5">1.00mm</text>
<text x="84.5" y="79.5">2(slots)</text>
<text x="84.5" y="82.8">32</text>
<text x="75.4" y="85.7">1.60mm</text>
<text x="75.4" y="88.9">2.20mm</text>
<text x="84.5" y="86">4</text>
<text x="84.5" y="89.2">4</text>
<text x="75.4" y="92.2">2.70mm</text>
<text x="84.5" y="92.4">2</text>
</g>
</svg>
